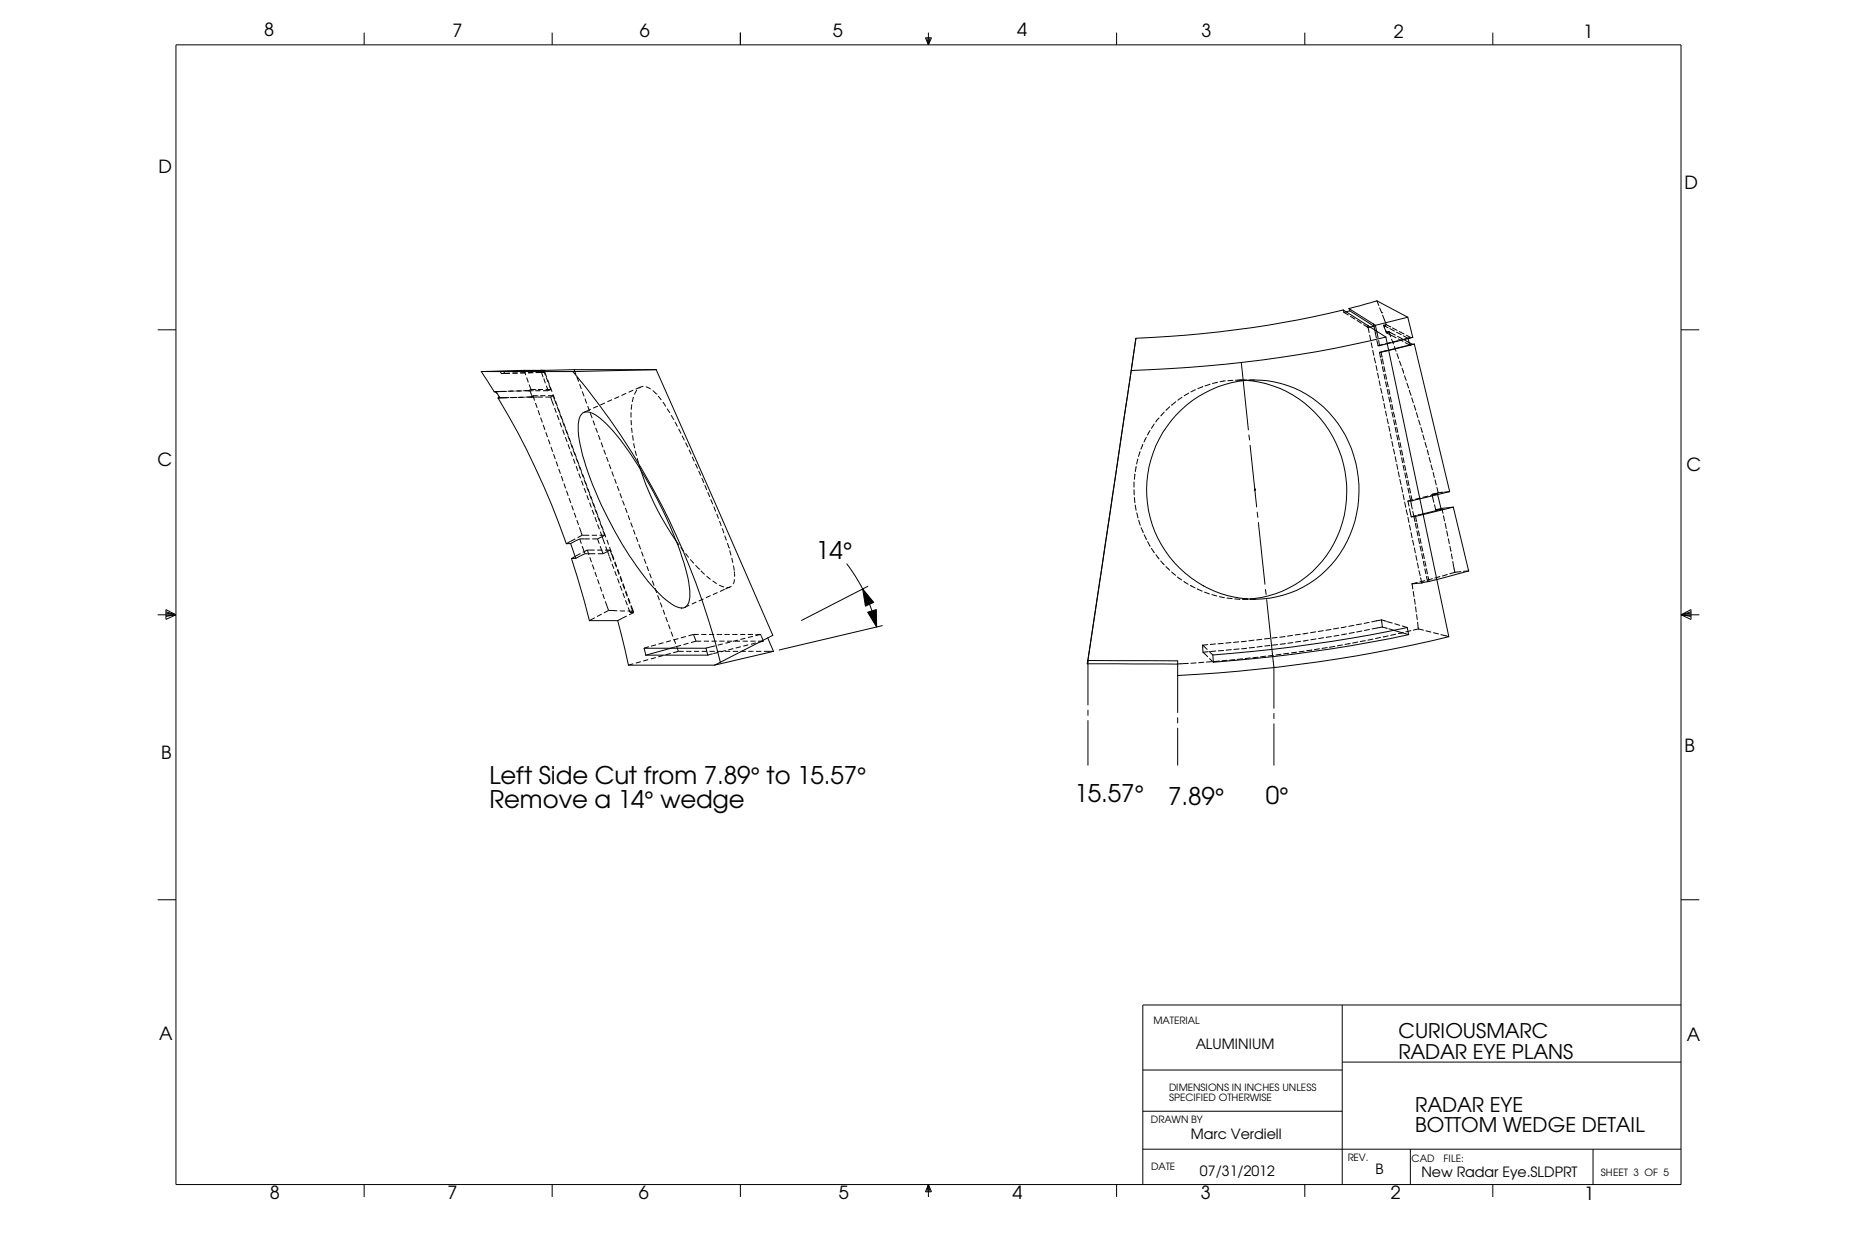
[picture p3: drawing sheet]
<svg xmlns="http://www.w3.org/2000/svg" width="457mm" height="305mm" viewBox="0 0 457 305" stroke-linecap="round" stroke-linejoin="round" font-family="sans-serif">
<g fill="none" stroke="#000" stroke-width=".25">
<path d="M43.2 11h369.3v279.7h-369.3zM89.4 8v3M135.5 8v3M181.7 8v3M227.1 9.3h1.5l-.8 1.7zM227.5 9.3l.3 1.7M227.8 8v3M228.3 9.3l-.5 1.7M274 8v3M320.2 8v3M366.4 8v3M329.6 76.1a256.1 256.1 0 0 1-50.8 6.9"/>
<path d="M329.6 76.1l.2 .6M329.6 76.1l6.1 3.8M329.8 76.7l1.1 .6M331 75.7l6.1 3.8M331 75.7l.3 .6M331.3 76.3l-1.5 .4M331.3 76.3l5.9 3.8M331.4 77.6l1.1 .7M333 78.7l1.1 .6M334.6 79.7l1.1 .6M335.7 79.9v.5M335.7 79.9h.1"/>
<path d="M335.7 79.9l4.4 2.8M337.1 79.5l.1 .6M337.1 79.5l.4 .3M337.1 79.5h.1M337.5 79.8l.7 3.1M337.9 73.8l-6.9 1.9M337.9 73.8l.5 1.2M337.9 73.8l7.6 4.1M338.6 75.6l.5 1.2M339.1 76.8h.1M339.3 77.3l.9 2.3M339.5 79.8l1.2 .6"/>
<path d="M339.6 79.8l.1 .5M340.2 79.7l1.1 .5M340.2 79.7h.1M340.2 79.7l-.6 .1M340.2 79.7l-.4 .3-.1 .3M345.5 77.9l-8 1.9M345.5 77.9l1.2 4.9M38.7 80.9h4.5M118.1 91.2l3.2 4.9h.5l.2 .5M118.1 91.2h4.6M121.3 96.1l.7 .5M122 96.6l.5 .7"/>
<path d="M122.5 97.3l-.1 .3-.1 .1M122.5 97.3l.2 .4M122.7 97.7h-.5a194.2 194.2 0 0 1 16.8 35.7M122.7 97.6h1M122.7 91.2l.4 .5h.8M123.6 91.1l-.9 .1M123.6 91.2l.3 .5M123.6 91.2h17M124 96.1h-2.7M124.4 96.1h-1.3M125 97.6l-2.3 .1M125.1 91.6l-1.2 .1"/>
<path d="M126.3 96h-1.7M126.9 97.5l-1.8 .1M127 91.5l-1.2 .1M127.5 97.5h1.3M128.2 95.9l-1.7 .1M128.3 97.5h-1.3M128.4 95.9h2.5M128.7 90.9l.3 1.2M128.7 90.9h4.7M128.7 90.9l-10.6 .3M128.9 91.5h-1.2M128.9 97.5h4.3"/>
<path d="M129.2 92.7l.5 1.2M129.9 94.4l.4 1.1M130.1 95.9l.6 1.5M130.7 97.4v.1M130.8 97.1l-.6 .4 .5-.1M130.8 97.1h1.3M130.8 97.1l.4 1.2M130.9 91.4l-1.3 .1M131.4 95.9h1.2M131.4 98.9l.4 1.2M131.6 95.6h-1.3l-.6 .3M132 95.6h1.3"/>
<path d="M132.6 97.1h1.3M132.7 90.9l.2 .5zM132.8 91.4h-1.3h2.2M132.9 91.4l.4 1.2M133.3 95.9h1.2M133.4 90.9l.5 1.2M133.4 92.9l.5 1.2M133.6 90.9l.1 .5M133.6 90.9l-10 .3M133.6 90.9h.1M133.7 91.4l.5 1.2M133.9 97.5h1.2"/>
<path d="M133.9 95.6h1.3M134 92.6l.5 1.2M134.1 94.7l.4 1.2M134.4 93.2l.4 1.2M134.5 97.1h1.3l-.7 .4M134.7 94.4l.5 1.2M135 95l.5 1.1M135.1 97.4l.8 2.1M135.2 95.6l-.7 .3M135.7 96.7l.4 1.2M135.8 97.1l.7 2.1M136.4 98.5l.4 1.2"/>
<path d="M136.7 99.8l.5 1.2M140.6 91.2a176.2 176.2 0 0 1 36.2 71.3M140.9 90.7l.5 1.2M140.9 90.7l-7.3 .2M140.9 90.7h20.1M141.6 92.5l.4 1.2M142.2 94.3l.5 1.2M142.9 96.1l.4 1.1M143.6 97.8l.4 1.2M144.2 99.7l.5 1.1M146.7 99.7l-1.1 .5M148.5 98.9l-1.2 .5"/>
<path d="M150.2 98.1l-1.1 .5M151.9 97.3l-1.1 .5M153.7 96.5l-1.2 .6M155 99.3l-.1 1.2M155.4 95.8l-1.1 .5M155.4 97.4l-.2 1.2M156.3 95.7l-.6 1.1M157.2 95l-1.2 .5M157.9 94.8l-1.2 .4M158.5 94.9l1.2 .6M160.2 95.8l.9 .9M161 90.7l28.7 65.2-12.9 6.6"/>
<path d="M161 90.7l-20.4 .5M161.1 96.7h.1M161.5 97.2l.8 1M162.7 98.7l.7 1M277.6 90.9l-10.6 71.2M278.8 83l-12 79.9M278.8 83l-1.2 7.9M287.1 99.8l-1 .9M288.5 98.6l-1 .8M290.1 97.5l-1 .7M291.7 96.5l-1.1 .6M293.4 95.6l-1.1 .6"/>
<path d="M295.1 94.9l-1.1 .5M297 94.3l-1.3 .4M298.8 93.8l-1.2 .3M300.7 93.5l-1.3 .2M302.6 93.3l-1.3 .1M303.2 93.3h2.5M304 93.3h1.9M304.6 89l1.8 16.5M306.2 93.4a27.1 27.1 0 0 1 24 31.3 25.8 25.8 0 0 1-23.4 22.3M306.6 93.3h1.2M335.7 80.3v.1M335.7 80.4l.3 1.2"/>
<path d="M336.1 82.3l.3 1.2M336.5 84.1l.3 1.2M336.9 86l.2 1.2M337.2 80.1l-1.5 .3M337.2 80.1l.2 .9M337.3 87.8l.3 1.3M337.4 80.9l.4 2M337.7 89.7l.2 1.2M337.9 83.6l.3 1.2M338.1 91.6l.2 1.2M338.2 84.8h.4M338.3 83.6l.3 1.2"/>
<path d="M338.5 93.4l.2 1.3M338.5 86.4l.3 1.3M338.8 95.3l.3 1.2M338.9 88.1l.2 1.3M338.9 86.4l.3 1.3M339.3 90l.2 1.2M339.3 88.1l.2 1.2M339.3 97.2l.2 1.2M339.4 84.5l-1.2 .3M339.6 91.9l.3 1.2M339.6 99l.3 1.2M339.6 90l.3 1.2"/>
<path d="M339.7 80.3l.4 .9M340 93.7l.3 1.3M340 91.8l.3 1.2M340.1 81.2l.1 .5 .7-.3 .4 1.2M340.1 81.2l.8 .2M340.1 82.7a306.3 306.3 0 0 1-62.5 8.2M340.1 82.7l15.5 73.6M340.2 81.7l1.1 .6M340.4 93.7l.3 1.2M340.4 95.6l.3 1.2M340.8 97.5l.3 1.2M340.8 95.5l.3 1.3"/>
<path d="M340.9 81.4l1.5 .9M341.1 80.6l1.1 .6M341.2 99.3l.3 1.2M341.2 97.4l.3 1.2M341.2 84l-1.2 .4M341.5 82.3l1.1 .6M341.5 83.2l.5 1.2M341.6 99.3l.2 1.2M341.7 80.5l1.2 .6M342.2 85l.4 1.2M342.7 81.5l1.2 .6M342.8 86.8l.4 1.2"/>
<path d="M343 82.5l1.1 .6M343.1 83.6l-1.2 .3M343.2 83.2l1.1 .6M343.4 81.4l1.2 .6M343.5 88.6l.4 1.2M344.1 90.4l.4 1.2M344.4 82.4l1.2 .7M344.7 92.2l.4 1.2M344.7 83.4l1.9 1.1M344.8 84.1l1.2 .6M345.1 82.3l1.1 .5M345.3 94l.4 1.2"/>
<path d="M345.6 83.1h.1M345.6 83.1l.3 1.6M345.9 95.8l.4 1.2M345.9 84.7h.1M346 84.7h.1M346.2 82.8l-2.5 .6M346.2 82.8l-.6 .3M346.5 97.6l.3 1.2M346.6 84.5l-.6 .2M346.7 82.8l-8.1 2M346.7 82.8h-.5M347 99.4l.4 1.3"/>
<path d="M347.1 84.5l8.7 36.1-9.2 2.3M347.1 84.5l-8.6 2 7.4-1.8M347.1 84.5h-.5M412.5 80.9h4.5M132 100.7l.5 1.2M132.7 102.5l.4 1.2M133.3 104.3l.4 1.2M133.9 106.1l.5 1.2M134.6 107.9l.4 1.2M135.2 109.7l.4 1.2M135.8 111.5l.5 1.1M136.1 100.1l.4 1.2"/>
<path d="M136.5 113.2l.4 1.3M136.7 101.9l.5 1.2M137 100.3l.5 1.2M137.1 115.1l.4 1.1M137.4 101.6l.4 1.1M137.4 103.7l.4 1.2M137.7 102.1l.4 1.2M137.8 116.8l.4 1.3M138 103.3l.5 1.2M138.1 105.5l.4 1.2M138.3 103.9l.5 1.2M138.4 118.7l.4 1.1"/>
<path d="M138.7 105.1l.4 1.2M138.7 107.3l.5 1.2M139 105.7l.4 1.1M139.4 106.9l.4 1.2M139.4 109.1l.4 1.1M139.7 107.4l.4 1.2M140 108.7l.5 1.2M140 110.8l.5 1.2M140.3 109.3l.5 1.1M140.7 110.5l.4 1.2M140.7 112.6l.4 1.2M141 111l.4 1.2"/>
<path d="M141.4 112.3l.4 1.2M141.4 114.4l.4 1.2M141.6 112.8l.5 1.2M142 114l.5 1.3M142 116.2l.5 1.2M142.3 114.6l.4 1.2M142.7 115.9l.4 1.2M142.7 118l.4 1.2M143 101.4a2.81 2.81 0 0 1 3.1 .4 38.3 38.3 0 0 1 9.9 11.5 100.3 100.3 0 0 1 12.8 28.5l.2 1.2a11.6 11.6 0 0 1 0 4.9 1.86 1.86 0 0 1-2.8 1.1 22.6 22.6 0 0 1-8-7.4 93 93 0 0 1-15.5-31.2 14.3 14.3 0 0 1-.3-8.2zM143 116.4l.4 1.2M143.3 117.6l.5 1.2M143.3 119.8l.5 1.1"/>
<path d="M143.6 118.2l.5 1.2M144 119.4l.4 1.2M144.3 120l.4 1.2M144.9 101.4l.4 1.2M145 100.4l-1.7 .8M145.5 103.2l.5 1.2M146.2 105l.4 1.2M146.9 106.8l.4 1.1M147.5 108.6l.5 1.2M148.2 110.4l.4 1.1M148.8 112.1l.5 1.2M149.5 113.9l.4 1.2"/>
<path d="M150.2 115.7l.4 1.2M150.8 117.5l.5 1.2M151.5 119.3l.4 1.2M154.9 101.2v1.2M154.9 103.1v1.3M155 105l.1 1.2M155.2 106.8l.2 1.3M155.5 108.8l.2 1.2M155.9 110.6l.3 1.2M156.4 112.4l.3 1.3M156.8 114a67.9 67.9 0 0 0 9.9 19.8M163.7 100.3l.7 1"/>
<path d="M164.7 101.9l.7 1.1M165.7 103.5l.5 1.2M166.5 105.2l.6 1.2M167.4 106.9l.6 1.2M168.2 108.6l.6 1.2M169.1 110.4l.5 1.1M169.9 112.1l.5 1.1M170.6 113.8l.6 1.2M171.5 115.6l.5 1.1M172.2 117.3l.5 1.2M172.9 119l.5 1.2M278.3 118.3v1.2"/>
<path d="M278.5 116.4l-.1 1.2M278.5 116.4h.1M278.8 114.5l-.2 1.2M279.2 112.6l-.3 1.3M279.8 110.8l-.4 1.2M280.5 109.1l-.5 1.1M281.3 107.3l-.5 1.2M282.2 105.7l-.6 1.1M283.3 104.1l-.7 1M284.4 102.6l-.8 .9M285.7 101.1l-.8 1M289.8 100.7a25.4 25.4 0 0 1 42.4 11.2 27.2 27.2 0 0 1-13.9 33 26.5 26.5 0 0 1-36.9-23.2 27.1 27.1 0 0 1 8.4-21z"/>
<path d="M306.5 106.8l.2 1.2M306.8 109.3l1.6 15.1M340 100.9l.3 1.2M340.4 102.7l.3 1.3M340.8 104.6l.3 1.2M341.2 106.5l.3 1.2M341.6 101.2l.3 1.2M341.6 108.3l.2 1.3M342 110.2l.3 1.2M342 101.1l.3 1.3M342 103l.3 1.3M342.4 104.9l.2 1.2"/>
<path d="M342.4 112.1l.2 1.2M342.4 103l.2 1.2M342.8 106.8l.2 1.2M342.8 113.9l.2 1.3M342.8 104.9l.2 1.2M343.2 115.8l.2 1.3M343.2 106.7l.2 1.2M343.2 108.6l.3 1.3M343.5 117.6l.3 1.3M343.6 110.5l.2 1.2M343.6 108.6l.2 1.2M344 112.4l.2 1.2"/>
<path d="M344 119.5l.2 1.3M344 110.4l.2 1.3M344.3 114.2l.3 1.2M344.3 112.3l.3 1.2M344.7 114.2l.3 1.2M344.8 116.1l.2 1.2M345.1 117.9l.3 1.3M345.1 116l.3 1.3M345.5 119.8l.3 1.2M345.5 117.9l.3 1.2M345.9 119.8l.3 1.2M347.6 101.3l.4 1.2"/>
<path d="M348.1 103.1l.4 1.2M348.7 104.9l.3 1.2M349.2 106.7l.3 1.2M349.7 108.6l.4 1.2M350.3 110.4l.3 1.2M350.7 112.3l.4 1.2M351.2 114.1l.3 1.2M351.7 116l.3 1.2M352.2 117.8l.3 1.2M352.6 119.6l.4 1.3M139 120.4l.4 1.3M139.7 122.3l.4 1.1"/>
<path d="M140 133.4l1.3 3.6M140 133.4h-1M140.3 137.1l3 10.1 1.4 5.1h6.9M140.3 124l.4 1.2M140.9 125.9l.5 1.1M141.2 132.2l-2.2 1.2M141.3 137l-1 .1M141.6 127.6l.4 1.2M142.2 129.4l.6 1.9M142.3 132.2h2.4M142.3 132.2l.4 1.2M142.3 132.2l-2.3 1.2"/>
<path d="M142.5 135.8l-2.2 1.3M142.9 134l.7 1.8M144 121.5l.4 1.2M144.1 135l-1.1 .6M144.1 135h1.8M144.1 135l.4 1.2M144.6 131.4h-1.7l-1.2 .6M144.7 121.2l.4 1.2M144.7 123.4l.4 1.1M144.7 136.8l.5 1.2M144.9 121.8l.5 1.1M145.2 131.4h1.3"/>
<path d="M145.3 123l.5 1.2M145.3 125.1l.5 1.2M145.4 132.2h1.2M145.4 138.6l.4 1.2M145.6 123.5l.5 1.2M146 124.8l.4 1.2M146 126.9l.4 1.2M146.1 135.9h-2.5l-2.3 1.1M146.3 125.3l.4 1.2M146.6 135h1.2M146.6 126.6l.5 1.2M146.6 128.7l.5 1.2"/>
<path d="M146.6 132.2l.5 1.2M146.7 135.9h1.3M146.9 127.1l.5 1.2M147.2 131.4h1.2M147.3 128.4l.4 1.1M147.3 134l.7 1.9M147.3 130.5l.5 1.2M147.6 128.9l.4 1.2M147.8 131.7l-1.2 .5M147.8 131.7l.6 1.8M148 130.1l.4 1.3M148.3 130.7l.4 1.2"/>
<path d="M148.4 131.4l-.6 .3M148.5 135h1.2M148.6 134.1l.5 1.2M148.9 132.5l.5 1.1M149.1 135.3l-1.1 .6M149.1 135.3l.4 1.2M149.6 134.2l.4 1.3M149.6 136.6l.4 1.2M149.7 135l-.6 .3M149.7 135l.5 1.2M150.2 136.3l.4 1.2M150.2 138.4l.5 1.2"/>
<path d="M150.2 136.1l.5 1.1M150.8 138l.5 1.2M150.9 137.8l.4 1.2M151.5 139.8l.4 1.2M151.6 139.6l.4 1.2M152.1 121.1l.5 1.2M152.8 122.9l.4 1.1M153.5 124.6l.4 1.3M154.1 126.4l.5 1.2M154.8 128.2l.4 1.2M155.4 130l.5 1.2M156.1 131.8l.4 1.2"/>
<path d="M156.8 133.6l.4 1.2M157.4 135.4l.5 1.2M158.1 137.2l.4 1.1M158.8 138.9l.4 1.2M167 134.3l.8 1M168.2 135.8l.8 1M169.4 137.3l.9 1M170.7 138.7l.9 1M171.6 139.7h.1M173.7 120.8l.5 1.2M174.4 122.6l.5 1.1M175.2 124.3l.4 1.2"/>
<path d="M175.9 126.1l.4 1.2M176.6 127.9l.4 1.2M177.2 129.7l.4 1.2M177.8 131.4l.5 1.2M178.5 133.3l.4 1.2M178.9 134.5h.1M179.1 135.1l.3 1.2M179.6 136.9l.2 1.2M180 138.8l.2 1.2M207.8 138.4a40.3 40.3 0 0 1 7.3 15.5M278.3 120.2v1.3M278.4 122.1l.1 1.3"/>
<path d="M278.6 124l.2 1.2M279 125.9l.3 1.2M279.4 127.7l.4 1.2M280 129.5l.5 1.1M280.5 130.6h.1M280.8 131.2l.5 1.2M281.6 132.9l.6 1.2M282.6 134.6l.7 1M283.7 136.1l.7 1.1M284.9 137.7l.8 .9M286.1 139.1l1 .9M307.8 120.1h.3"/>
<path d="M307.8 120l.3 .3M308 120v.3M308.1 120l-.3 .3M308.5 125.7l.2 1.3M308.8 128.2l1.6 15.2M344.3 121.4l.3 1.2M344.7 123.2l.3 1.3M345.1 125.1l.3 1.3M345.5 127l.3 1.2M345.5 123l.3 1.2M345.9 121.7l.3 1.2M345.9 128.9l.3 1.2"/>
<path d="M345.9 124.8l.4 2M346.2 122.9l.4 2M346.2 122.9l-.7 .1M346.3 130.7l.2 1.3M346.3 121.6l.3 1.3M346.6 122.9h-.4M346.7 132.6l.3 1.2M346.7 125.5l.3 1.3M346.8 122.6l-1.3 .4M347 126.8l.3 1.2M347 126.8h-.7M347.1 134.5l.2 1.2"/>
<path d="M347.3 128.4l.3 1.3M347.4 126.7l-.4 .1M347.4 126.7l.2 1.3M347.5 136.3l.2 1.2M347.6 126.5l-1.3 .3M347.7 130.3l.3 1.2M347.7 128.4l.3 1.2M347.9 138.2l.2 1.2M348.1 132.2l.3 1.2M348.1 130.3l.3 1.2M348.5 134l.3 1.3M348.5 132.1l.2 1.2"/>
<path d="M348.6 122.2l-1.3 .3M348.9 134l.3 1.2M348.9 135.9l.3 1.2M349.3 137.8l.2 1.2M349.3 135.8l.2 1.3M349.7 139.6l.2 1.2M349.7 137.7l.2 1.2M350.1 139.6l.2 1.2M350.4 121.8l-1.2 .2M351.5 121.3l.4 2M352 123.9l.3 1.2M352.8 121.2l.9 3.8"/>
<path d="M352.8 121.2l-1.7 .4M352.8 121.2l-1.3 .1M353 120.9l-1.5 .4M353.7 125l-5.8 1.4M353.7 125l-1.4 .1M353.9 124.8l.2 1.2M353.9 124.8l-1.6 .3M354.2 120.8l-1.2 .1M354.2 126.6l.3 1.2M354.7 128.4l.2 1.3M355 130.3l.3 1.3M355.4 132.2l.3 1.2"/>
<path d="M355.8 120.6l-1.3 .2M355.8 134.1l.3 1.2M356.2 135.9l.2 1.3M356.5 137.8l.2 1.3M356.7 124.5l-9.3 2.2M356.7 124.5l3.7 15.6M356.7 124.5l-2.8 .3M356.8 139.2l.2 1.3M38.7 150.9h4.5M40.7 149.6l2.5 1.3-2.5 1.1zM40.7 150.2l2.5 .7M40.7 150.5l2.5 .4"/>
<path d="M43.2 150.9l-2.5 .3M146 151.6l-1.4 .7M146 140.4l.4 1.2M146.6 142.2l.5 1.2M147.3 144l.4 1.2M147.7 150.7l-1.2 .6M147.9 145.8l.4 1.2M148.5 147.6l.9 2.2M149.4 149.8l2.1 .1M149.4 149.8l-1.2 .6M150.9 140.2l.4 1.2M151.6 142l.4 1.2"/>
<path d="M151.6 152.3l2.6 10.9M152.1 149.9h1.3M152.2 141.6l.4 1.2M152.2 143.8l.5 1.1M152.2 141.4l.5 1.2M152.8 143.4l.5 1.2M152.9 143.2l.4 1.2M152.9 145.5l.4 1.2M153.5 145.2l.4 1.2M153.5 147.3l.5 1.2M153.5 145l.5 1.2M153.8 151.2l-2.2 1.1"/>
<path d="M154 149.9l1.3 .1M154.1 147l.5 1.2M154.2 149.1l.4 1.2M154.2 146.8l.4 1.2M154.6 150.3h.9l-1.1 .6M154.8 148.8l.5 1.2M154.9 148.5l.6 1.8M155.3 150l-.7 .3M158.1 159.1h15.2l.4 1.7M158.1 159.1l.4 1.7M159.3 158.7l-1.2 .4M159.4 140.7l.5 1.2"/>
<path d="M160.1 142.5l.4 1.2M160.7 144.3l.5 1.2M161 158.2l-1.2 .4M161.4 146.1l.4 1.2M162.1 147.9l.4 1.2M162.7 149.6l.5 1.2M162.8 157.7l-1.2 .4M163.4 151.4l.4 1.3M164 153.2l.5 1.2M164.6 159.1l-6.1 1.7M164.6 157.2l-1.2 .4M164.7 155l.4 1.2"/>
<path d="M165.4 156.8l.4 1.2M165.8 158.7l-1.2 .3M166 158.6l.5 1.3M166.5 159.9h1.3M166.5 159.9l-1.3 .3M166.5 156.7l-1.2 .4M167.1 158.4l-1.2 .3M168.3 156.2l-1.2 .3M168.4 159.9h1.3M169 157.9l-1.3 .3M169.2 148.5l-1.2 .6M170.2 155.7h1.3"/>
<path d="M170.2 155.7l-1.2 .3M170.2 155.7l.6 1.7M170.3 159.9h1.3M170.8 157.4l-1.2 .3M170.8 157.4h1.3M170.9 147.7l-1.1 .6M172 140.1l.9 .9M172.1 155.7h1.3M172.2 159.9h1.3M172.6 147l-1.1 .5M172.7 157.4h1.3M173.4 141.4l1 .8"/>
<path d="M174 155.7h1.3M174.1 159.9h1.3M174.4 146.2l-1.2 .5M174.6 157.4h1.3M174.9 142.6l1 .7M175.6 158.5l-2.4 .5M175.9 155.7h1.3M176 159.9h1.3M176.1 145.4l-1.1 .5M176.5 143.6l1.2 .5M176.5 157.4h1.3M177.4 158l-1.3 .3"/>
<path d="M177.8 155.7h1.3M177.8 144.6l-1.1 .6M177.9 159.9h1.3M178.1 159.6l-1.2 .4M178.4 157.4h1.3M179.2 144.1l-1.2 .5M179.2 157.6l-1.2 .3M179.5 143.8l-.7 .4h-.5M179.7 155.7h1.3M179.8 159.9h1.3M180 159.2l-1.3 .3M180.2 142.2l-.3 1.1"/>
<path d="M180.2 140.3l.1 1.2M180.3 157.4h1.3M181.1 157.1l-1.2 .3M181.6 155.7h1.3M181.7 159.9h1.3M181.8 158.7l-1.2 .3M182.2 157.4h1.3M182.9 156.6l-1.2 .3M183.5 155.7h1.3M183.6 159.9h1.3M183.6 158.2l-1.2 .4M184.2 157.4h1.2"/>
<path d="M184.8 156.2l-1.2 .3M185.4 155.7h1.2M185.5 157.8l-1.2 .3M185.5 159.9h1.3M186.1 157.4h1.2M186.6 155.7l.8 1.7-1.3 .2M186.6 155.7l-1.2 .3M187.5 159.9h2.3M188.4 156.5l1.4 3.4M189.8 159.9l-14.5 3.3M211.7 144.5l2.7 3.3-2 1zM212.9 150.2l2.2-.6v4.3z"/>
<path d="M213 143.9l-16.3 8.4M216.5 153.5l-25.3 6M287.5 140.4l1 .8M289 141.6l1 .7M290.5 142.7l1.1 .7M292.1 143.7l1.2 .6M293.8 144.5l1.2 .6M295.1 158.3l1.1 1.1M295.6 145.3l1.2 .5M296.4 158.2l-1.3 .1 .1 1.8M296.5 159.9l-1.3 .2M296.7 159.9l.9 .8"/>
<path d="M297.4 145.9l1.2 .4M298.3 158l-1.3 .2M298.4 159.8l-1.3 .1M299.3 146.4l1.2 .3M300.2 157.9l-1.3 .1M300.3 159.6l-1.3 .1M301.1 146.8l1.3 .1M302.1 157.7l-1.3 .1M302.2 159.4l-1.3 .2M303 147h1.3M304 157.5l-1.3 .1M304.1 159.3l-1.3 .1"/>
<path d="M304.9 147h1.3M305 147.1h1.2M305.9 157.4l-1.3 .1M305.9 159.1l-1.2 .1M306.8 147.1h1.3M307.8 157.1l-1.3 .2M307.8 158.9l-1.2 .1M309.7 156.9l-1.3 .2M309.8 158.6l-1.3 .2M310.6 144.7l.1 1.2M310.9 147.2l1.7 16.5v10.1M311.6 156.7l-1.3 .1"/>
<path d="M311.7 158.4l-1.3 .1M313.4 156.4l-1.2 .2M313.5 158.2l-1.2 .1M315.3 156.2l-1.2 .2M315.4 157.9l-1.2 .2M317.2 155.9l-1.2 .2M317.3 157.7l-1.2 .2M319.1 155.7l-1.3 .1M319.2 157.4l-1.3 .2M320 159.8l-1.2 .2M321 155.4l-1.3 .2M321.1 157.1l-1.3 .2"/>
<path d="M321.9 159.5l-1.2 .2M322.9 155.1l-1.3 .2M323 156.8l-1.3 .2M323.8 159.2l-1.2 .2M324.7 154.8l-1.2 .2M324.8 156.5l-1.2 .2M325.7 158.9l-1.3 .2M326.6 154.5l-1.2 .2M326.7 156.2l-1.2 .2M327.6 158.6l-1.3 .2M328.5 154.1l-1.3 .2M328.6 155.9l-1.2 .2"/>
<path d="M329.4 158.3l-1.2 .2M330.4 153.8l-1.3 .3M330.5 155.6l-1.3 .2M331.3 157.9l-1.2 .3M332.3 153.5l-1.3 .2M332.4 155.2l-1.3 .2M333.2 157.6l-1.3 .2M334.1 153.1l-1.2 .2M334.2 154.9l-1.2 .2M335.1 157.2l-1.3 .2M336 152.7l-1.2 .3M336.1 154.5l-1.2 .2"/>
<path d="M336.6 152.6l2.4-.5 .3 1.8M336.9 156.8l-1.2 .3M337.9 154.1l-1.2 .2M338 154.1a2.89 2.89 0 0 1 2.4 .1M338.8 156.4l-1.2 .3M339 152.1l1.2 .4M340.4 152.6l1.3 .3M340.7 156l-1.3 .3M340.8 154.3l4.9 1.4M342.3 153.1l1.2 .4M342.5 155.7l-1.2 .2M344.1 153.6l1.3 .4"/>
<path d="M344.4 155.2l-1.2 .3M345.4 154a373.5 373.5 0 0 1-47.8 6.7M345.4 154l.3 1.7M345.7 155.7a365.5 365.5 0 0 1-47.9 6.8M346.2 154.8l-1.2 .3M346.5 143.3l.2 1.2M346.8 145.2l.2 1.2M347.1 147l.2 1.3M347.4 148.9l.2 1.3M347.6 150.8l.2 1.3M347.8 143l-1.3 .3M347.9 152.7l.2 1.6"/>
<path d="M348.1 154.3l1.2 .3M348.1 154.3l-1.3 .3M348.2 140l.3 1.3M348.6 141.8l.3 1.2M348.9 143.1l-2.4 .2M349.7 142.5l-1.3 .3M349.9 154.8l1.3 .3M350.1 141.5l.3 1.2M350.4 142.7l-1.5 .4M350.4 141.4l.3 1.3M350.7 142.7h-.3M351.5 142l-1.2 .3"/>
<path d="M351.8 155.3l1.2 .3M353.4 141.5l-1.3 .4M353.6 155.7l1.9 .6M355.2 141l-1.2 .4M355.6 156.3a359.9 359.9 0 0 1-66.6 9.5M357 140.5l-1.2 .3M358.5 140.3l-1.5 .2M360.4 140.1l-9.7 2.6M360.4 140.1l-1.2 .1M412.5 150.9h4.5M412.5 150.9l2.5 .3M412.5 150.9l2.5-1.3v2.4z"/>
<path d="M415 150.5l-2.5 .4M415 150.2l-2.5 .7M154.2 163.2h21.1M155.4 162.9l-1.2 .3M157.3 162.4l-1.3 .3M158.5 160.8h15.2M159.1 161.9l-1.2 .3M161 161.4l-1.3 .3M162.8 160.9l-1.3 .3M164.6 160.4l-1.2 .3M174.9 160.4l-1.2 .4M176.3 160.1l-1.3 .3"/>
<path d="M176.8 162.5l-1.5 .7M266.8 162.9l22.2 .1M267 162.1l22 .1v12.7M267 162.1l-.2 .8M267 162.1v10.9M267 174.3v1.3M267 176.8v11M289 176.1v1.3M289 178.7v9.1M290.2 162.9h-1.2M291.6 162.8l-1.2 .1M293.5 162.7l-1.2 .1"/>
<path d="M295.2 160.1l1.2 1.1M295.4 162.5l-1.2 .1M296.8 161.6l1 .9M297.3 162.4l-1.2 .1M297.6 160.7l.2 1.8M299.3 162.2l-1.3 .1M301.1 162.1l-1.2 .1M303 161.9l-1.2 .1M304.9 161.7l-1.2 .1M306.8 161.5l-1.2 .1M308.7 161.3l-1.2 .1M310.6 161l-1.3 .2"/>
<path d="M312.5 160.8l-1.3 .2M312.6 175.1v1.3M312.6 177.6v10.2M314.4 160.6l-1.3 .1M316.3 160.3l-1.3 .2M318.2 160.1l-1.3 .1M38.7 220.8h4.5M412.5 220.8h4.5M329.4 246.6v44.1M412.5 246.6h-132v44.1M280.5 272.7h48.9M280.5 262.6h48.9"/>
<path d="M329.4 260.6h83.1M89.4 290.7v3.1M135.5 290.7v3.1M181.7 290.7v3.1M227.8 290.7v3.1M227.8 290.7l.8 1.8h-1.5zM227.8 290.7l-.3 1.8M227.8 290.7l.5 1.8M274 290.7v3.1M280.5 282h132M320.2 290.7v3.1M346.1 282v8.7"/>
<path d="M366.4 290.7v3.1M390.9 282v8.7"/>
</g>
<path d="M211.7 144.5l2.7 3.3-2 1zM212.9 150.2l2.2-.6v4.3z" fill="#000"/>
<g font-size="6">
<text x="200.2" y="137.2">14°</text>
<text x="120.1" y="192.3">Left Side Cut from 7.89° to 15.57°</text>
<text x="263.7" y="196.8">15.57°</text>
<text x="286.7" y="197.6">7.89°</text>
<text x="310.6" y="197.2">0°</text>
<text x="120.1" y="198.3">Remove a 14° wedge</text>
</g>
<g font-size="5">
<text x="343.2" y="254.8">CURIOUSMARC</text>
<text x="343.2" y="259.8">RADAR EYE PLANS</text>
<text x="347.3" y="272.8">RADAR EYE</text>
<text x="347.3" y="277.7">BOTTOM WEDGE DETAIL</text>
</g>
<g font-size="4.4">
<text x="64.8" y="8.9">8</text>
<text x="111.1" y="9">7</text>
<text x="157" y="9">6</text>
<text x="204.4" y="9.1">5</text>
<text x="249.6" y="8.8">4</text>
<text x="294.9" y="9">3</text>
<text x="342.1" y="9.3">2</text>
<text x="388.5" y="9.3">1</text>
<text x="38.9" y="42.4">D</text>
<text x="413.4" y="46.5">D</text>
<text x="38.7" y="114.3">C</text>
<text x="413.9" y="115.6">C</text>
<text x="413.4" y="184.5">B</text>
<text x="39.6" y="186.3">B</text>
<text x="39" y="255.3">A</text>
<text x="413.9" y="255.5">A</text>
<text x="66.2" y="294.2">8</text>
<text x="109.9" y="294.3">7</text>
<text x="156.8" y="294.2">6</text>
<text x="205.9" y="294.2">5</text>
<text x="248.5" y="294.2">4</text>
<text x="294.7" y="294.1">3</text>
<text x="341.3" y="294.3">2</text>
<text x="388.8" y="294.4">1</text>
</g>
<g font-size="3.5">
<text x="293.5" y="257.5">ALUMINIUM</text>
<text x="292.2" y="279.6">Marc Verdiell</text>
<text x="294.5" y="288.7">07/31/2012</text>
<text x="337.6" y="288">B</text>
<text x="348.9" y="289">New Radar Eye.SLDPRT</text>
</g>
<g font-size="2.5">
<text x="283" y="251.4">MATERIAL</text>
<text x="286.9" y="267.8">DIMENSIONS IN INCHES UNLESS</text>
<text x="282.4" y="275.6">DRAWN BY</text>
<text x="286.9" y="270.2">SPECIFIED OTHERWISE</text>
<text x="282.5" y="287.2">DATE</text>
<text x="330.8" y="285">REV.</text>
<text x="346.4" y="285.1">CAD</text>
<text x="354.2" y="285.1">FILE:</text>
<text x="392.9" y="288.6">SHEET 3 OF 5</text>
</g>
</svg>
